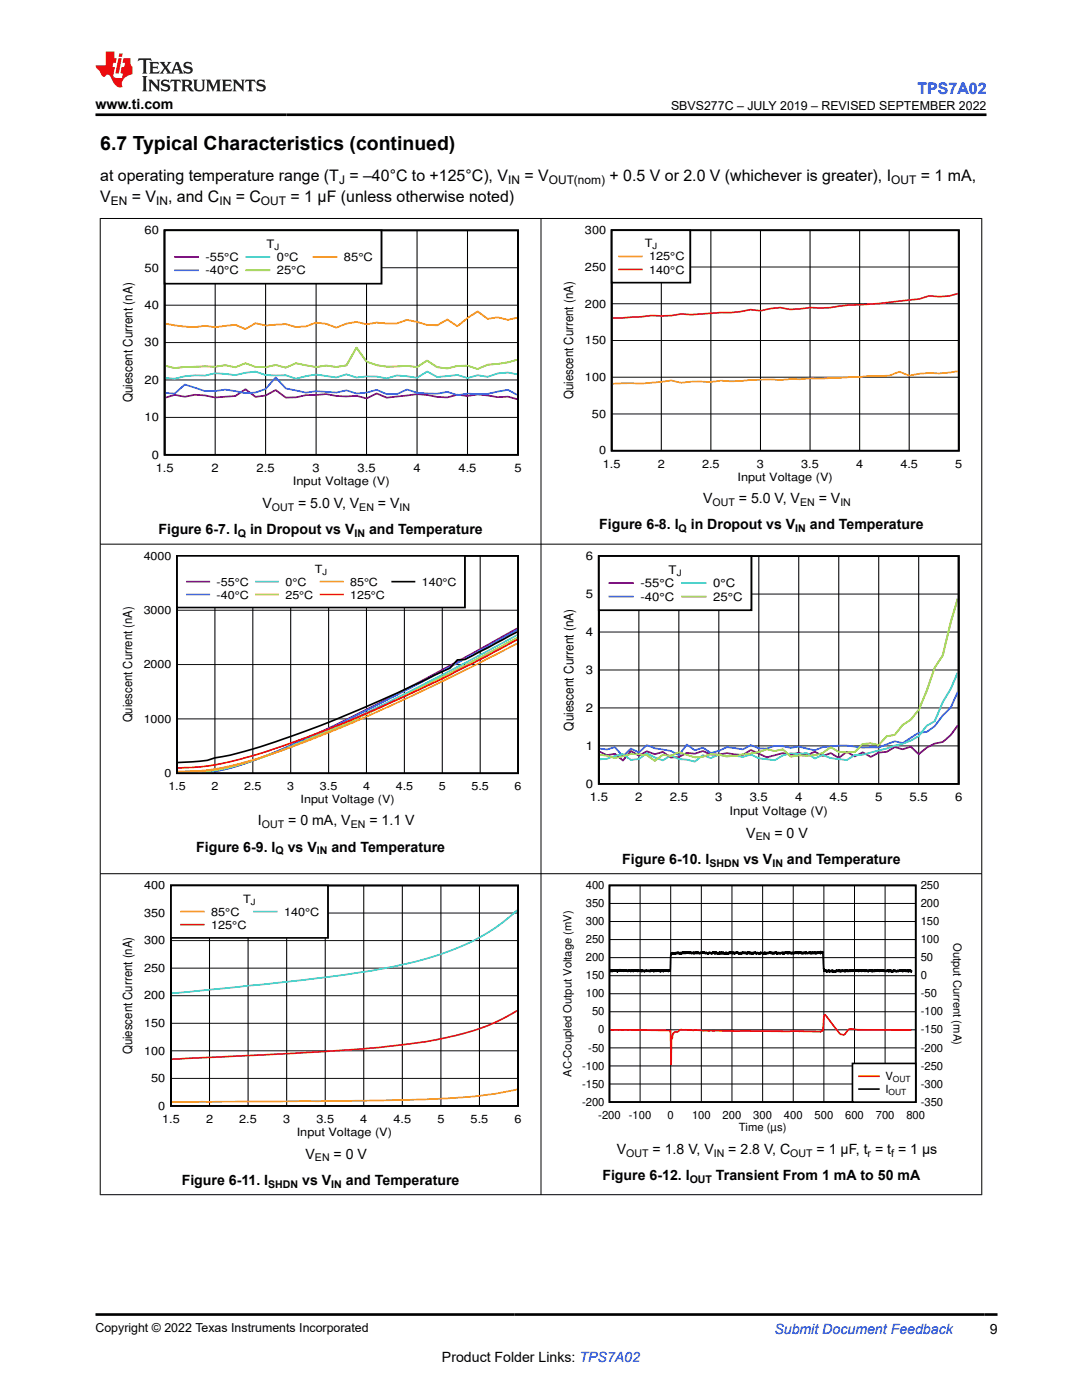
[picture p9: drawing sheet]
<svg xmlns="http://www.w3.org/2000/svg" width="216mm" height="279mm" viewBox="0 0 216 279" stroke-linecap="round" stroke-linejoin="round" font-family="sans-serif">
<path d="M32.9 46h70.5v44.8h-70.5z" fill="none" stroke="#000" stroke-width=".36"/>
<path d="M32.9 53.4h70.5M42.9 46v44.8M53 46v44.8M63.1 46v44.8M73.1 46v44.8M83.2 46v44.8M93.3 46v44.8M32.9 75.8h70.5M32.9 68.4h70.5M32.9 60.9h70.5M32.9 83.3h70.5" fill="none" stroke="#000" stroke-width=".2"/>
<path d="M33 79.4l1.9-.6 2 .4 2-.4 2 .1 2 .4 4.1-.3 2-1.3 2 1.5 2-.3 2-1.1 2 1.5h2l2.1-.4 4-.3 2 .4 2 .1 2-.1 2 .5 2.1-1 2 .9 6-.7 2 .1 2 .4 2.1 .1 2-.5 2 .2 2-.3 4 .6 2.1-.1 1.8 .5" fill="none" stroke="#7f007f" stroke-width=".36"/>
<path d="M33 78.4l1.9 .1 2-1.8 4 1.4 2-.1 2-.3 4.1 .8 2-.2 2-.7 2-2.3 2 2.2 4.1 .9 2-.3 4 .2 2-.4 2 .6 2-.1 2.1-.6 2 .9h2l2-1 2 .7 4 .2 2.1-.4 2 .7 2-.3h4l4.1-.8 1.8 1" fill="none" stroke="#3265ff" stroke-width=".36"/>
<path d="M103.2 74.7l-1.8-.4-2.1 .2-2 .7-2-.3-2 .5-2-.6-4.1 .4-2-1.1-2 1.3-4-.5-2 .6-2-.4h-2.1l-2 .2-2-.6-2 .6-4-.6-4.1 .9-2-.7h-4l-2-.7-2 .2-2 .5-4.1-.4-2 .5-2-.1-2 .2-2 .5-1.9-.1" fill="none" stroke="#32cccc" stroke-width=".36"/>
<path d="M103.2 71.8l-1.8 .5-4.1 .5-2 .8-2-.6h-2l-2 .5-2.1-.2-2-1.3-2 1.3-2-.3-4 .2-2-.3-2.1-.7-2-2.8-2 3.5-2 .3-2-.2-2 .3-4.1-.8-2 .9-2-.6-2 .5-2-.1-2-.7-2 .8-2.1-.4-2 .3h-6l-2 .3-1.9-.5" fill="none" stroke="#98cc00" stroke-width=".36"/>
<path d="M103.2 63.4l-1.8 .4-2.1-.5-2 .3-2-1.4-2 1.3-2 1.6-2-1.3-2.1 1.1h-2l-4-1.1-2 .7-4-.1-2.1 .3-2-.5-2 .4-2 .8-2-.8-2-.2-2 .7-2.1 .2-2-.6-4 .3-2-.5-2 1.2-2-.9-4.1 .5-2-.3a20.7 20.7 0 0 1-7.9-.4" fill="none" stroke="#ff9800" stroke-width=".36"/>
<path d="M32.9 46h43.2v10.6h-43.2z" fill-rule="evenodd" fill="#fff"/>
<path d="M32.9 46h43.2v10.6h-43.2z" fill="none" stroke="#000" stroke-width=".36"/>
<path d="M34.9 51.3h4.6" fill="none" stroke="#7f007f" stroke-width=".36"/>
<path d="M34.9 53.9h4.6" fill="none" stroke="#3265ff" stroke-width=".36"/>
<path d="M49.2 51.3h4.5" fill="none" stroke="#32cccc" stroke-width=".36"/>
<path d="M49.2 53.9h4.5" fill="none" stroke="#98cc00" stroke-width=".36"/>
<path d="M62.5 51.3h4.6" fill="none" stroke="#ff9800" stroke-width=".36"/>
<path d="M122.1 46h69.2v44h-69.2z" fill="none" stroke="#000" stroke-width=".35"/>
<path d="M122.1 53.3h69.2M132 46v44M141.8 46v44M151.7 46v44M161.6 46v44M171.5 46v44M181.4 46v44M122.1 75.3h69.2M122.1 68h69.2M122.1 60.6h69.2M122.1 82.6h69.2" fill="none" stroke="#000" stroke-width=".2"/>
<path d="M191.1 74.1l-3.7 .4-2-.1-2 .2-2 .4-2-.8-1.9 .8h-4l-5.9 .4-9.9 .3-2 .2a47.8 47.8 0 0 0-7.9 .1h-4l-2 .2h-3.9l-2 .2-2-.5a52 52 0 0 1-9.9 .6l-1.8 .1" fill="none" stroke="#f99a15" stroke-width=".35"/>
<path d="M191.1 58.6l-1.8 .5-1.9 .1-2-.2-2 .7-9.9 1a40.7 40.7 0 0 0-7.9 .7h-4l-3.9 .4-2-.4-2 .2-2 .4-1.9-.2-2 .4-2 .2h-2l-5.9 .4-2-.1-2 .3h-3.9l-2 .2-5.8 .3" fill="none" stroke="#d8171c" stroke-width=".35"/>
<path d="M122.1 46h15.6v10.4h-15.6z" fill-rule="evenodd" fill="#fff"/>
<path d="M122.1 46h15.6v10.4h-15.6zM35.3 110.9h68.1v43.4h-68.1zM103.2 126.1l-10.4 5.5-1.5 .1-1.5 1.6a321.2 321.2 0 0 1-31.8 13.7 86.3 86.3 0 0 1-15.1 4.2 19.5 19.5 0 0 1-6.1 .9l-1.3 .1" fill="none" stroke="#000" stroke-width=".35"/>
<path d="M123.6 51.2h4.4" fill="none" stroke="#f99a15" stroke-width=".35"/>
<path d="M123.6 53.8h4.4" fill="none" stroke="#d8171c" stroke-width=".35"/>
<path d="M42.9 110.9v43.4M50.4 110.9v43.4M58 110.9v43.4M65.6 110.9v43.4M73.1 110.9v43.4M80.7 110.9v43.4M88.3 110.9v43.4M95.8 110.9v43.4M35.3 132.6h68.1M35.3 121.8h68.1M35.3 143.5h68.1" fill="none" stroke="#000" stroke-width=".2"/>
<path d="M103.2 125.4l-11.9 6.6a373.2 373.2 0 0 1-39.3 19.3 33.6 33.6 0 0 1-12.1 2.8h-4.4" fill="none" stroke="#7f007f" stroke-width=".35"/>
<path d="M103.2 125.7l-8.9 5a389 389 0 0 1-42.3 20.6 34.3 34.3 0 0 1-13.7 2.8h-2.8" fill="none" stroke="#3265ff" stroke-width=".35"/>
<path d="M103.2 126.7l-8.9 4.8a383.6 383.6 0 0 1-40.8 19.2 52.3 52.3 0 0 1-12.1 3.3l-5.9 .1" fill="none" stroke="#32cccc" stroke-width=".35"/>
<path d="M103.2 127.3l-1.3 .7a481.7 481.7 0 0 1-39.4 19.2 109 109 0 0 1-18.1 6.2 36.9 36.9 0 0 1-8.9 .6" fill="none" stroke="#98cc00" stroke-width=".35"/>
<path d="M103.2 128.4a415 415 0 0 1-45.2 20.7 75.4 75.4 0 0 1-18.1 4.8h-4.4" fill="none" stroke="#ff9800" stroke-width=".35"/>
<path d="M103.2 127.6a313.6 313.6 0 0 1-49.7 22.3 56.2 56.2 0 0 1-18 3.4" fill="none" stroke="#f00" stroke-width=".35"/>
<path d="M35.3 110.9h57.5v10.3h-57.5z" fill-rule="evenodd" fill="#fff"/>
<path d="M35.3 110.9h57.5v10.3h-57.5zM78.3 116.1h4.4" fill="none" stroke="#000" stroke-width=".35"/>
<path d="M37.3 116.1h4.4" fill="none" stroke="#7f007f" stroke-width=".35"/>
<path d="M37.3 118.6h4.4" fill="none" stroke="#3265ff" stroke-width=".35"/>
<path d="M51.1 116.1h4.4" fill="none" stroke="#32cccc" stroke-width=".35"/>
<path d="M51.1 118.6h4.4" fill="none" stroke="#98cc00" stroke-width=".35"/>
<path d="M64 116.1h4.4" fill="none" stroke="#ff9800" stroke-width=".35"/>
<path d="M64 118.6h4.4" fill="none" stroke="#f00" stroke-width=".35"/>
<path d="M119.5 111h71.8v45.4h-71.8z" fill="none" stroke="#000" stroke-width=".36"/>
<g fill="none" stroke="#000" stroke-width=".2">
<path d="M119.5 118.6h71.8M127.5 111v45.4M135.5 111v45.4M143.4 111v45.4M151.4 111v45.4M159.4 111v45.4M167.4 111v45.4M175.3 111v45.4M183.3 111v45.4M119.5 133.7h71.8M119.5 126.1h71.8M119.5 148.9h71.8"/>
<path d="M119.5 141.3h71.8"/>
</g>
<path d="M191.1 144.8l-1.4 1.9-1.6 1.4-1.6 .3-1.6 .8-1.6 1.3-1.6-1.5-1.6 .5-1.6-.4-1.6 .9-1.6 .2-1.6 .9-1.6-1-1.6 .9-1.5-1-1.6 1.3-1.6-1-1.6 .6-1.6-.9-1.6 .7-1.6-.5-1.6 .4-1.6-.3-3.2 .8-3.2-1.4-1.6 1-3.2-.4-1.6 .3h-1.6l-1.6-.7-1.6 .5-1.6-.1-1.5 .8-1.6 .1-1.6-1.1-1.6 .4-1.6-.6-1.6 .9-1.6-.9-1.6 1.9-1.6-1.4-1.6 .3-1.4-.7" fill="none" stroke="#7f007f" stroke-width=".36"/>
<path d="M191.1 138.1l-1.4 3.1-1.6 1.6-1.6 2.1-1.6 1.2-1.6 .1-3.2 2.1-1.6-.4-3.2 1.3a23.4 23.4 0 0 1-6.3-.4l-4.8 .3-1.6 .6-3.2-.7-1.6 .3-1.6-.4h-1.6l-1.6 .5h-1.6l-1.6-.7-1.6 .9-3.2-.5-1.6 .8-1.6 .4-1.6-1.1-1.6 .5-1.6-1.1-1.5 2.1-1.6-.8-3.2-.6-1.6-.6-1.6 1.5-1.6-.8-1.6 1.5-1.6-1.8-1.6 .5-1.4-.2" fill="none" stroke="#3265ff" stroke-width=".36"/>
<path d="M191.1 134.2l-1.4 3.3-1.6 2.6-1.6 3.8-1.6 .9-1.6 2.1-1.6 .9-1.6 .6-8 2.2-1.6 .1-1.5 1-3.2-.4-1.6-.6-1.6 .7-1.6-1.1-1.6 .2-1.6-.2-1.6 .5-1.6 .9-3.2-.4-1.6-.7-1.6 .5-1.6-.3-1.6 .2-1.6-.4-1.6 .7-1.6-.6-1.6 1.3-1.6-.4-1.5-.1-1.6-.8-1.6 1.1-1.6-.6-1.6-.9-1.6 1.2-1.6 .1-1.6-1.1-3.2 .9-1.4 .1" fill="none" stroke="#32cccc" stroke-width=".36"/>
<path d="M191.1 119.5l-1.4 4.7-1.6 6.6-1.6 2.4-1.6 4.7-1.6 3.8-1.6 1.9-1.6 1.1-1.6 2-1.6 .2-1.6 1.8-1.6-.3-1.6 .1-1.6 1.6-1.5 .1-1.6-.1-1.6-1-1.6 1.2-1.6 .4-3.2 .1-1.6 .2-1.6-1.5-1.6 .4-1.6-.4-1.6 .6-3.2 .4-1.6 .4-4.8-.4-1.6 .5-1.6 .1-3.1-1-1.6 .7-1.6-.2-1.6 1.2-1.6-1.1-1.6-.2h-1.6l-3.2 .8-1.6-.5-1.4-.2" fill="none" stroke="#98cc00" stroke-width=".36"/>
<path d="M119.5 111h30.4v10.8h-30.4z" fill-rule="evenodd" fill="#fff"/>
<path d="M119.5 111h30.4v10.8h-30.4z" fill="none" stroke="#000" stroke-width=".36"/>
<path d="M121.6 116.4h4.7" fill="none" stroke="#7f007f" stroke-width=".36"/>
<path d="M121.6 119.1h4.7" fill="none" stroke="#3265ff" stroke-width=".36"/>
<path d="M136.1 116.4h4.7" fill="none" stroke="#32cccc" stroke-width=".36"/>
<path d="M136.1 119.1h4.7" fill="none" stroke="#98cc00" stroke-width=".36"/>
<path d="M34.1 176.7h69.3v44h-69.3z" fill="none" stroke="#000" stroke-width=".35"/>
<g fill="none" stroke="#000" stroke-width=".2">
<path d="M41.8 176.7v44M49.5 176.7v44M57.2 176.7v44M64.9 176.7v44M72.6 176.7v44M80.3 176.7v44M88 176.7v44M95.7 176.7v44M34.1 198.7h69.3M34.1 193.2h69.3M34.1 187.7h69.3M34.1 182.2h69.3"/>
<path d="M34.1 215.2h69.3M34.1 209.7h69.3M34.1 204.2h69.3"/>
</g>
<path d="M103.2 217.4a115.6 115.6 0 0 1-22.9 2.1l-16.9 .3-29.1 .1" fill="none" stroke="#f99a15" stroke-width=".35"/>
<path d="M103.2 201.7a45 45 0 0 1-16.8 5.9 283.3 283.3 0 0 1-32.3 2.8l-19.8 1" fill="none" stroke="#d8171c" stroke-width=".35"/>
<path d="M103.2 181.6a42.3 42.3 0 0 1-18.3 9.8 171.4 171.4 0 0 1-26.2 4.4l-24.4 2.4" fill="none" stroke="#32cccc" stroke-width=".35"/>
<path d="M34.1 176.7h31.3v10.5h-31.3z" fill-rule="evenodd" fill="#fff"/>
<path d="M34.1 176.7h31.3v10.5h-31.3z" fill="none" stroke="#000" stroke-width=".35"/>
<path d="M36.2 181.9h4.4" fill="none" stroke="#f99a15" stroke-width=".35"/>
<path d="M36.2 184.5h4.4" fill="none" stroke="#d8171c" stroke-width=".35"/>
<path d="M50.7 181.9h4.5" fill="none" stroke="#32cccc" stroke-width=".35"/>
<path d="M121.6 176.7h61.1v43.2h-61.1zM121.8 193.7v.2v-.3v.2l.1-.1v.1l.1-.2 .1 .3 .1-.3 .1 .2 .1-.2v.2l.1-.2v.2l.1-.2 .1 .2v-.2v.2l.2-.2v.2l.1-.2v.2l.1-.2v.3l.3-.3v.2v-.2l.1 .2v-.2l.1 .2v-.2v.2l.1-.3 .1 .2v-.1l.2 .2 .1-.2v.2l.1-.2v.2l.1-.2 .1 .2 .1-.2v.3v-.3l.1 .2 .1-.2v.2v-.2l.1 .2v-.2v.2l.1-.2v.2l.1-.2v.2v-.2l.2 .3 .1-.2v.2l.1-.3 .1 .2 .1-.2v.2l.1-.2 .1 .3 .1-.2v.2v-.2l.1 .1 .1-.1v.1l.1-.1v.1l.2-.2v.3v-.3l.1 .2v-.2v.2l.1-.2v.2l.1-.2 .1 .2v-.3l.1 .3v-.2l.1 .2 .1-.2 .1 .3 .1-.2 .1 .1v-.1l.1 .1 .1-.1 .1 .1 .1-.1v.1v-.2l.1 .2v-.2l.1 .3 .1-.3 .1 .3v-.2l.1 .2v-.2v.1l.2-.1v.2l.1-.2v.2v-.2l.1 .2v-.2l.1 .1 .2-.2v.2v-.1l.1 .2v-.2l.1 .1v-.1l.2 .1v-.2l.1 .3 .1-.2v.2l.1-.3 .1 .3v-.3v.3l.1-.3v.2l.1-.2v.2l.2-.2 .2 .3 .1-.3v.3l.1-.2 .2 .1v-.2v.2l.1-.2 .1 .3 .1-.3v.2l.1-.2v.2v-.2v.1l.2-.1v.2l.1-.2 .1 .3 .1-.2 .1 .1v-.1v.2v-.2l.2 .1 .1-.2v.3l.2-.3 .1 .3 .2-.3 .1 .2 .1-.2v.2l.1-.1v.1l.1-.1 .1 .1v-.2l.1 .2v-.1l.1 .1v-.2l.1 .3v-.3v.2l.1-.2 .1 .2v-.2l.1 .2 .1-3.3 .2-.3 .1 .1 .1-.2 .1 .3 .1-.3v.2l.2-.2 .2 .3v-.3l.1 .2v-.2l.1 .2v-.2l.2 .2v-.2l.1 .2v-.2l.1 .2 .2-.2v.3v-.2l.1 .1v-.2v.2l.1-.2v.2l.2-.2v.2l.1-.2v.2l.1-.3 .2 .3 .1-.2v.2v-.2l.1 .1 .1-.1v.2l.2-.3v.3v-.3l.1 .2v-.2v.3l.1-.3 .4 .3 .1-.2v.2l.1-.3v.3l.1-.2 .1 .2 .1-.2v.2v-.2l.1 .2 .1-.2 .1 .2 .1-.3 .1 .3v-.3l.1 .3v-.2l.1 .2 .2-.2v.2l.1-.2 .1 .2v-.2l.1 .2 .1-.3v.3l.1-.2 .1 .2 .2-.1v.1v-.2v.2l.1-.2 .1 .2v-.2l.1 .1v-.1l.1 .1 .1-.1 .1 .1v-.2v.2l.1-.2v.3l.1-.3v.2l.1-.2 .2 .3 .1-.2 .2 .2 .1-.2v.3v-.2v.1l.1-.2 .1 .2 .1-.2v.2l.1-.2 .1 .2v-.2l.3 .2v-.1v.2l.1-.3 .1 .2 .1-.3v.2l.1-.2 .1 .3v-.2l.1 .3v-.3l.1 .2 .1-.2v.2l.2-.3v.3l.1-.2 .1 .2v-.2l.1 .3 .1-.3 .1 .2 .1-.3v.4l.2-.3 .1 .2 .1-.3v.3l.1-.2v.2l.1-.1 .1 .1v-.3l.1 .3v-.1l.2 .1 .1-.2 .1 .2v-.2l.1 .3v-.3l.1 .2v-.2v.2l.1-.2 .1 .2v-.1l.1 .2 .1-.3 .1 .2v-.3l.1 .2 .1-.1v.2l.1-.3v.3l.2-.3v.3l.2-.2v.2l.1-.2 .1 .2 .1-.2v.2v-.2l.1 .2 .1-.2v.2v-.2v.2v-.2l.1 .1 .1-.1 .1 .1 .1-.2 .2 .3 .1-.2v.3v-.2v.1l.1-.2 .1 .2 .1-.2 .1 .2v-.2v.2v-.2l.1 .2 .1-.2v.3l.1-.4v.3l.1-.2 .1 .2 .1-.2v.2l.1-.3 .2 .3v-.2v.2l.1-.2v.2v-.3l.1 .2h.2v.1l.1-.3v.3v-.2l.2 .1v-.1v.2l.1-.2 .1 .2v-.2l.2 .2v-.2l.1 .2v-.2l.2 .2v-.2l.1 .2 .1-.2 .1 .2 .1-.2 .1 .2 .1-.3 .2 .4 .2-.3 .2 .2 .1-.2 .1 .2v-.2l.2 .3v-.3v.3l.1-.4 .1 .2v-.1l.2 .2v-.2l.2 .2v-.2v.3l.1-.3v.2l.2-.2v.3l.1-.4 .1 .4 .1-.3v.2l.1-.2 .1 .2 .1-.2 .1 .2 .2-.2 .1 .1v-.2l.2 .3v-.2l.2 .2v-.3l.1 .3v-.2l.2 .2 .1-.2v.2l.1-.2v.2l.2-.2v.1l.1-.2 .1 .3v-.2l.1 .3v-.3l.1 .3v-.3l.2 .2v-.2l.1 .2v-.2v.2l.1-.2v.2l.1-.1v.1l.1-.2v.2l.2-.2 .1 .2 .1-.3 .1 .3v-.2v.2l.1-.2 .1 .3v-.3l.1 .2v-.2v.2l.1-.2 .1 .2 .1-.2v.2l.2-.3 .1 .3v-.2l.2 .2v-.2v.2l.1-.3 .2 .2v-.2v.3l.1-.2v.2l.1-.2 .2 .2v-.2v.2l.1-.2 .2 .2 .1-.2v.3l.1-.3 .1 .2v-.2l.1 .2 .1-.2v.2v-.3v.2l.1-.2v.3l.1-.3v.2l.1-.2 .1 .3 .1-.2v.2v-.3l.1 .3v-.3l.1 .2 .1-.2v.3l.1-.3 .2 .3v-.2l.1 .2v-.2v.2l.1-.2v.3l.1-.3 .2 .2v-.2v.2l.2-.2 .1 .2v-.2l.1 .2 .1-.2v.2v-.3l.1 .3 .2-.2v.2l.1-.2 .1 .2 .1-.2 .1 .2v-.2l.1 .2v-.3l.1 .3v-.2v.1l.1-.1v.2l.1-.2 .1 .2v-.2l.2 .2 .1-.2v.2v-.2v.1l.2-.1v.2l.1-.2v.2l.1-.2 .1 .2 .1-.2v.2v-.2v.1l.2-.1v.2v-.2l.1 .2 .1-.3v.2l.1-.2v.2l.1-.1 .1 .2v-.2v.2v-.4l.1 .3 .2-.3v.3l.1-.3v.3l.1-.2 .1 3.3 .2 .6 .1-.3 .2 .3v-.3l.1 .3v-.2l.1 .2 .1-.2v.2l.2-.2v.2l.1-.3 .1 .3v-.3v.3v-.2v.2l.1-.2v.2l.1-.2 .1 .2 .1-.3v.3l.1-.2 .1 .1v-.2l.1 .3v-.3v.3l.1-.2v.2l.1-.2 .1 .2v-.1l.1 .1 .2-.2v.2v-.2l.1 .2v-.3v.2l.1-.2v.2l.1-.1 .1 .2v-.2l.1 .2 .1-.3v.2v-.2l.1 .3 .1-.3 .1 .3 .2-.3 .2 .3v-.3l.1 .2v-.1l.1 .1 .1-.1v.2l.1-.2v.2l.1-.3 .1 .3v-.2l.1 .2v-.3l.1 .2 .1-.2v.2l.1-.1 .1 .2v-.2v.2l.1-.2 .1 .1 .1-.1v.2v-.2v.2l.1-.2v.1l.1-.2v.3v-.3l.1 .3 .1-.2 .1 .1 .1-.2v.3l.2-.3v.2l.1-.2 .1 .3 .2-.3 .1 .2 .1-.2 .1 .2v-.2v.2l.1-.2 .1 .2 .1-.1v.2l.1-.2v.2v-.2l.1 .1 .1-.2v.2l.2-.2 .1 .3 .1-.2v.2l.1-.3 .1 .2v-.2l.1 .2v-.1v.1l.1-.1 .1 .2 .1-.3v.3l.1-.3 .1 .2v-.2l.2 .3v-.3v.2l.2-.1v.2v-.2v.2l.1-.2 .1 .1 .1-.2 .1 .2h.1v-.2l.1 .3 .1-.2v.2v-.3l.1 .3 .1-.3 .1 .3v-.2v.2l.2-.2v.1l.1-.2v.3l.1-.3 .2 .3v-.3v.2l.2-.2v.2l.1-.3v.3l.1-.2 .1 .1v-.2v.3v-.2l.2 .3v-.3v.3l.1-.3v.2v-.2v.2l.2-.2 .1 .2v-.2v.2l.1-.2 .1 .2 .1-.2v.2l.1-.2 .1 .3v-.3l.2 .3 .2-.2v.2l.1-.2 .1 .2v-.2l.1 .1 .1-.1v.1v-.2l.1 .3 .2-.3v.3l.1-.3v.3v-.3v.2l.2-.2 .1 .3 .1-.2v.3v-.2l.1 .1 .1-.2v.2v-.2v.2v-.2l.1 .2 .1-.3 .1 .2 .1-.2 .2 .3v-.2v.2l.1-.1 .1 .1v-.2v.2l.1-.2 .1 .2v-.2l.1 .2 .1-.2v.1l.1-.1 .1 .1v-.2v.2l.1-.2 .1 .3v-.2v.1l.1-.1 .1 .2 .1-.3 .1 .3v-.2l.1 .1 .1-.1v.1l.1-.2 .1 .3 .1-.3 .1 .3v-.2l.1 .2 .1-.2 .1 .1 .1-.1v.2v-.3v.3l.1-.3 .1 .3v-.3l.1 .2v-.1l.1 .1v-.1v.2l.1-.3 .1 .4 .1-.2" fill="none" stroke="#000" stroke-width=".33"/>
<g fill="none" stroke="#000" stroke-width=".2">
<path d="M127.7 176.7v43.2M133.8 176.7v43.2M139.9 176.7v43.2M146.1 176.7v43.2M152.2 176.7v43.2M158.3 176.7v43.2M164.4 176.7v43.2M170.5 176.7v43.2M176.6 176.7v43.2M121.6 198.3h61.1M121.6 194.7h61.1M121.6 191.1h61.1"/>
<path d="M121.6 187.5h61.1M121.6 183.9h61.1M121.6 180.3h61.1M121.6 216.3h61.1M121.6 212.7h61.1M121.6 209.1h61.1M121.6 205.5h61.1M121.6 201.9h61.1"/>
</g>
<path d="M121.8 205.5l12 .2 .1 6.7 .1-5.4 .1 .2 .2-1 .1 .1 .3-.4 .5 .1 .6-.5 5.6 .2 17.5 .1 4.9 .2 .1-.3h.3l.2-2.7 .1-.5h.2l3 3.9 .7 .1 .9-1 .6-.2 1.3 .2 10.7 .1" fill="none" stroke="#f00" stroke-width=".33"/>
<path d="M170.1 212.2h12.6v7.7h-12.6z" fill-rule="evenodd" fill="#fff"/>
<path d="M170.1 212.2h12.6v7.7h-12.6zM171.4 217.4h4" fill="none" stroke="#000" stroke-width=".33"/>
<path d="M171.4 214.8h4" fill="none" stroke="#f00" stroke-width=".33"/>
<path d="M19.9 43.6h176.1M20 43.5v195M107.9 43.5v195M195.9 43.5v195M19.9 108.6h176.1M19.9 174.4h176.1M19.9 238.4h176.1" fill="none" stroke="#000" stroke-width=".2"/>
<path d="M27.7 11.6l-.2 .6 .5-.2h.6v.1v2.2l-.2 .4h1l-.2-.4v-2.2v-.1h.5l.5 .2-.1-.6zM29.8 12.4l.2 .3v1.6l-.2 .4h1.9l.1-.6a1.08 1.08 0 0 1-1.3 .2v-.7h.6l.4 .2v-.7l-.4 .2h-.6v-.5l.2-.2a1 1 0 0 1 1 .3l-.1-.5zM31.8 12.4l1 1.1-1 1.2h.9l-.2-.2 .4-.8 .5 .8-.2 .2h1.6l-.2-.2 .1-.5h1l.1 .5-.1 .2h.9l-.2-.4-.8-1.9h-.5l-1 2.1-.8-1.1 .9-1h-.8l.2 .2-.5 .6-.3-.6 .1-.2zM35.2 12.8l.4 1h-.8zM36.8 12.5a.65 .65 0 0 0-.2 .7 .65 .65 0 0 0 .6 .5l.7 .1 .1 .3a.79 .79 0 0 1-.7 .4 .79 .79 0 0 1-.7-.5l.1 .7 .2-.1a.93 .93 0 0 0 1.1 0 .93 .93 0 0 0 .4-.9 1.46 1.46 0 0 0-1.2-.6l-.1-.3a1.09 1.09 0 0 1 1.2 .2l-.2-.6-.1 .1-.6-.2zM28.4 15.2l.2 .4v2.2l-.2 .4h1l-.2-.4v-2.2l.2-.4zM29.6 15.9l.2 .4v1.5l-.2 .4h.8l-.3-.4v-1.3l1.7 1.8v-2l.2-.4h-.8l.2 .2 .1 1.1-1.2-1.3zM32.3 16a.65 .65 0 0 0-.2 .8 .65 .65 0 0 0 .7 .4l.6 .2 .1 .2a.79 .79 0 0 1-.7 .4 .79 .79 0 0 1-.7-.5l.1 .7 .2-.1a.93 .93 0 0 0 1.1 .1 .93 .93 0 0 0 .4-1 1.46 1.46 0 0 0-1.2-.5l-.1-.4a1.09 1.09 0 0 1 1.2 .2l-.2-.6-.1 .1-.6-.1zM34.1 15.9l-.1 .6a.63 .63 0 0 1 .7-.3l.1 1.6-.3 .4h1l-.2-.4v-1.6a.66 .66 0 0 1 .8 .3l-.1-.6zM36.2 15.9l.2 .4v1.5l-.2 .4h.9l-.2-.2v-.7h.5l.1 .2a.79 .79 0 0 0 1.2 .6l-1-.9a.61 .61 0 0 0 .6-.6 .61 .61 0 0 0-.5-.7zM36.9 16.2h.2a.47 .47 0 0 1 .5 .1 .47 .47 0 0 1 .1 .5l-.2 .1-.6 .1zM38.5 15.9l.2 .2a2.27 2.27 0 0 0 .4 2 1.04 1.04 0 0 0 1.7-.7v-1.3l.2-.2h-.8l.2 .4v1.1a.6 .6 0 0 1-.6 .6 .6 .6 0 0 1-.6-.6v-1.1l.3-.4zM41.1 15.9l.2 .4v1.5l-.2 .4h.7l-.2-.4v-1.4l.9 1.9 .8-1.9v1.4l-.2 .4h1l-.3-.4v-1.5l.3-.4h-.8l-.7 1.5-.7-1.5zM44.3 15.9l.2 .4v1.5l-.2 .4h1.9l.1-.6a1.09 1.09 0 0 1-1.3 .2v-.7h.6l.4 .2v-.6l-.4 .2h-.6v-.6l.2-.1a1.01 1.01 0 0 1 1 .3l-.1-.6zM46.4 15.9l.3 .4v1.5l-.3 .4h.8l-.2-.4v-1.3l1.6 1.8v-2l.2-.4h-.7l.2 .2v1.1l-1.2-1.3zM49 15.9l-.1 .6a.63 .63 0 0 1 .8-.3v1.6l-.3 .4h1l-.2-.4v-1.6a.66 .66 0 0 1 .8 .3l-.1-.6zM51.4 16a.65 .65 0 0 0-.2 .8 .65 .65 0 0 0 .6 .4l.6 .2 .2 .2a.79 .79 0 0 1-.8 .4 .79 .79 0 0 1-.6-.5l.1 .7 .2-.1a.93 .93 0 0 0 1 .1 .93 .93 0 0 0 .5-1 1.46 1.46 0 0 0-1.3-.5l-.1-.4a1.09 1.09 0 0 1 1.3 .2l-.2-.6-.2 .1-.5-.1z" fill="#231f20"/>
<path d="M21.1 10.3v2.7h-2.1l.1 .4 .9 1a.95 .95 0 0 0 .9 .9 .59 .59 0 0 1 .6-.4 .59 .59 0 0 1 .5 .3l.4 .8a1.59 1.59 0 0 0 2.1 1.4 1.61 1.61 0 0 1 1-2.3l1-.3-.1-1.5a1.59 1.59 0 0 1-.4-1.7h-1.4l-.2 .9h.5l-.1 .9h-.5l-.2 .9v.3l.4 .1-.2 .9h-.6a.73 .73 0 0 1-1.1-.7l.3-1.5h-.5l.2-.9h.5l.2-.9h-.5v-1.3zM23.6 11.6l-.6 3.1h.7l.6-3.1zM23.8 10.7l-.1 .6h.7l.1-.6z" fill="#ed1c24"/>
<path d="M19 22.9h177.8M19.1 262.3h179.9" fill="none" stroke="#000" stroke-width=".53"/>
<text font-size="3.9" x="20" y="29.9">6.7 Typical Characteristics (continued)</text>
<text font-size="3.2" fill="#00f" x="183.1" y="18.7">TPS7A02</text>
<g font-size="3.2">
<text x="20" y="36.1">at operating temperature range (T = –40°C to +125°C), V</text>
<text x="20" y="40.3">V</text>
<text x="26.3" y="40.3">= V</text>
<text x="33.5" y="40.3">, and C</text>
<text x="47" y="40.3">= C</text>
<text x="58" y="40.3">= 1 µF (unless otherwise noted)</text>
<text x="104.7" y="36.1">= V</text>
<text x="121.6" y="36.1">+ 0.5 V or 2.0 V (whichever is greater), I</text>
<text x="183.7" y="36.1">= 1 mA,</text>
</g>
<g font-size="2.8">
<text x="19" y="21.8">www.ti.com</text>
<text x="52.3" y="101.4">V</text>
<text x="59.5" y="101.4">= 5.0 V, V</text>
<text x="75.4" y="101.4">= V</text>
<text x="140.3" y="100.4">V</text>
<text x="147.4" y="100.4">= 5.0 V, V</text>
<text x="163.4" y="100.4">= V</text>
<text x="31.6" y="106.6">Figure 6-7. I</text>
<text x="49.9" y="106.6">in Dropout vs V</text>
<text x="73.6" y="106.6">and Temperature</text>
<text x="119.6" y="105.7">Figure 6-8. I</text>
<text x="137.8" y="105.7">in Dropout vs V</text>
<text x="161.6" y="105.7">and Temperature</text>
<text x="51.5" y="164.7">I</text>
<text x="57.5" y="164.7">= 0 mA, V</text>
<text x="73.7" y="164.7">= 1.1 V</text>
<text x="148.9" y="167.1">V</text>
<text x="154.5" y="167.1">= 0 V</text>
<text x="39.1" y="169.9">Figure 6-9. I</text>
<text x="57.4" y="169.9">vs V</text>
<text x="66.1" y="169.9">and Temperature</text>
<text x="124.1" y="172.4">Figure 6-10. I</text>
<text x="148.3" y="172.4">vs V</text>
<text x="157" y="172.4">and Temperature</text>
<text x="61" y="231.2">V</text>
<text x="66.6" y="231.2">= 0 V</text>
<text x="123.1" y="230.3">V</text>
<text x="130.2" y="230.3">= 1.8 V, V</text>
<text x="145.3" y="230.3">= 2.8 V, C</text>
<text x="162.9" y="230.3">= 1 µF, t = t = 1 µs</text>
<text x="36.3" y="236.4">Figure 6-11. I</text>
<text x="60.3" y="236.4">vs V</text>
<text x="69" y="236.4">and Temperature</text>
<text x="120.2" y="235.5">Figure 6-12. I</text>
<text x="142.9" y="235.5">Transient From 1 mA to 50 mA</text>
<text x="197.5" y="266.1">9</text>
<text x="88.2" y="271.7">Product Folder Links: TPS7A02</text>
</g>
<text font-size="2.8" fill="#00f" x="154.5" y="266.2">Submit Document Feedback</text>
<g font-size="2.6">
<text x="26.4" y="80.3" transform="rotate(-90 26.4 80.3)">Quiescent Current (nA)</text>
<text x="114.4" y="145.8" transform="rotate(-90 114.4 145.8)">Quiescent Current (nA)</text>
</g>
<g font-size="2.5">
<text x="133.9" y="21.9">SBVS277C – JULY 2019 – REVISED SEPTEMBER 2022</text>
<text x="114.4" y="79.7" transform="rotate(-90 114.4 79.7)">Quiescent Current (nA)</text>
<text x="26.4" y="144.2" transform="rotate(-90 26.4 144.2)">Quiescent Current (nA)</text>
<text x="26.4" y="210.4" transform="rotate(-90 26.4 210.4)">Quiescent Current (nA)</text>
<text x="19" y="265.9">Copyright © 2022 Texas Instruments Incorporated</text>
</g>
<g font-size="2.4">
<text x="22.1" y="40.9">EN</text>
<text x="31.2" y="40.9">IN</text>
<text x="43.8" y="40.9">IN</text>
<text x="52.1" y="40.9">OUT</text>
<text x="67.7" y="36.7">J</text>
<text x="101.4" y="36.7">IN</text>
<text x="109.5" y="36.7">OUT(nom)</text>
<text x="177.8" y="36.7">OUT</text>
<text x="116.9" y="111.8">6</text>
<text x="116.9" y="119.3">5</text>
<text x="127.8" y="117.2">-55°C</text>
<text x="127.8" y="119.9">-40°C</text>
<text x="133.4" y="114.5">T</text>
<text x="142.3" y="117.2">0°C</text>
<text x="142.3" y="119.9">25°C</text>
<text x="116.9" y="126.9">4</text>
<text x="116.9" y="134.5">3</text>
<text x="116.9" y="142.1">2</text>
<text x="116.9" y="149.6">1</text>
<text x="116.9" y="157.2">0</text>
<text x="117.7" y="159.9">1.5</text>
<text x="126.8" y="159.9">2</text>
<text x="133.6" y="159.9">2.5</text>
<text x="142.7" y="159.9">3</text>
<text x="149.6" y="159.9">3.5</text>
<text x="158.7" y="159.9">4</text>
<text x="165.5" y="159.9">4.5</text>
<text x="174.6" y="159.9">5</text>
<text x="181.5" y="159.9">5.5</text>
<text x="190.6" y="159.9">6</text>
<text x="145.5" y="162.6">Input Voltage (V)</text>
</g>
<g font-size="2.3">
<text x="28.8" y="46.7">60</text>
<text x="116.7" y="46.7">300</text>
<text x="41" y="52.1">-55°C</text>
<text x="53.2" y="49.5">T</text>
<text x="55.3" y="52.1">0°C</text>
<text x="68.6" y="52.1">85°C</text>
<text x="128.6" y="49.4">T</text>
<text x="129.5" y="52">125°C</text>
<text x="28.8" y="54.2">50</text>
<text x="41" y="54.8">-40°C</text>
<text x="55.3" y="54.8">25°C</text>
<text x="116.7" y="54">250</text>
<text x="129.5" y="54.6">140°C</text>
<text x="28.8" y="61.7">40</text>
<text x="116.7" y="61.4">200</text>
<text x="28.8" y="69.1">30</text>
<text x="116.7" y="68.7">150</text>
<text x="28.8" y="76.6">20</text>
<text x="116.7" y="76">100</text>
<text x="118.1" y="83.4">50</text>
<text x="28.8" y="84.1">10</text>
<text x="30.3" y="91.5">0</text>
<text x="31.1" y="94.2">1.5</text>
<text x="42.2" y="94.2">2</text>
<text x="51.2" y="94.2">2.5</text>
<text x="62.4" y="94.2">3</text>
<text x="71.3" y="94.2">3.5</text>
<text x="82.5" y="94.2">4</text>
<text x="91.5" y="94.2">4.5</text>
<text x="102.6" y="94.2">5</text>
<text x="119.5" y="90.7">0</text>
<text x="120.3" y="93.3">1.5</text>
<text x="131.3" y="93.3">2</text>
<text x="140.1" y="93.3">2.5</text>
<text x="147.2" y="95.9">Input Voltage (V)</text>
<text x="151" y="93.3">3</text>
<text x="159.9" y="93.3">3.5</text>
<text x="170.8" y="93.3">4</text>
<text x="179.7" y="93.3">4.5</text>
<text x="190.6" y="93.3">5</text>
<text x="58.4" y="96.8">Input Voltage (V)</text>
<text x="28.8" y="177.5">400</text>
<text x="28.8" y="183">350</text>
<text x="42.1" y="182.7">85°C</text>
<text x="42.1" y="185.3">125°C</text>
<text x="48.5" y="180.1">T</text>
<text x="56.7" y="182.7">140°C</text>
<text x="28.8" y="188.5">300</text>
<text x="28.8" y="194">250</text>
<text x="28.8" y="199.5">200</text>
<text x="28.8" y="205">150</text>
<text x="28.8" y="210.5">100</text>
<text x="30.2" y="216">50</text>
<text x="31.6" y="221.5">0</text>
<text x="32.3" y="224.1">1.5</text>
<text x="41.1" y="224.1">2</text>
<text x="47.7" y="224.1">2.5</text>
<text x="56.5" y="224.1">3</text>
<text x="59.2" y="226.7">Input Voltage (V)</text>
<text x="63.1" y="224.1">3.5</text>
<text x="71.9" y="224.1">4</text>
<text x="78.5" y="224.1">4.5</text>
<text x="87.3" y="224.1">5</text>
<text x="93.9" y="224.1">5.5</text>
<text x="102.7" y="224.1">6</text>
</g>
<g font-size="2.2">
<text x="28.7" y="111.7">4000</text>
<text x="43.2" y="116.9">-55°C</text>
<text x="43.2" y="119.4">-40°C</text>
<text x="56.9" y="116.9">0°C</text>
<text x="56.9" y="119.4">25°C</text>
<text x="62.8" y="114.3">T</text>
<text x="69.9" y="116.9">85°C</text>
<text x="69.9" y="119.4">125°C</text>
<text x="84.2" y="116.9">140°C</text>
<text x="28.7" y="122.5">3000</text>
<text x="28.7" y="133.4">2000</text>
<text x="28.7" y="144.2">1000</text>
<text x="32.8" y="155.1">0</text>
<text x="33.6" y="157.6">1.5</text>
<text x="42.2" y="157.6">2</text>
<text x="48.7" y="157.6">2.5</text>
<text x="57.3" y="157.6">3</text>
<text x="60" y="160.2">Input Voltage (V)</text>
<text x="63.8" y="157.6">3.5</text>
<text x="72.4" y="157.6">4</text>
<text x="79" y="157.6">4.5</text>
<text x="87.6" y="157.6">5</text>
<text x="94.1" y="157.6">5.5</text>
<text x="102.7" y="157.6">6</text>
<text x="116.9" y="177.4">400</text>
<text x="183.7" y="177.4">250</text>
<text x="116.9" y="184.6">300</text>
<text x="116.9" y="181">350</text>
<text x="183.7" y="184.6">150</text>
<text x="183.7" y="181">200</text>
<text x="116.9" y="191.8">200</text>
<text x="116.9" y="188.2">250</text>
<text x="183.7" y="191.8">50</text>
<text x="183.7" y="188.2">100</text>
<text x="190.3" y="188.2" transform="rotate(90 190.3 188.2)">Output Current (mA)</text>
<text x="116.9" y="195.5">150</text>
<text x="183.7" y="195.5">0</text>
<text x="116.9" y="199.1">100</text>
<text x="118.1" y="202.7">50</text>
<text x="183.7" y="202.7">-100</text>
<text x="183.7" y="199.1">-50</text>
<text x="117.4" y="209.9">-50</text>
<text x="119.4" y="206.3">0</text>
<text x="183.7" y="206.3">-150</text>
<text x="183.7" y="209.9">-200</text>
<text x="114.1" y="214.9" transform="rotate(-90 114.1 214.9)">AC-Coupled Output Voltage (mV)</text>
<text x="116.1" y="213.5">-100</text>
<text x="176.7" y="215.6">V</text>
<text x="183.7" y="213.5">-250</text>
<text x="116.1" y="220.7">-200</text>
<text x="116.1" y="217.1">-150</text>
<text x="176.7" y="218.1">I</text>
<text x="183.7" y="220.7">-350</text>
<text x="183.7" y="217.1">-300</text>
<text x="119.4" y="223.2">-200</text>
<text x="125.5" y="223.2">-100</text>
<text x="133.2" y="223.2">0</text>
<text x="138.1" y="223.2">100</text>
<text x="144.2" y="223.2">200</text>
<text x="147.4" y="225.8">Time (µs)</text>
<text x="150.3" y="223.2">300</text>
<text x="156.4" y="223.2">400</text>
<text x="162.5" y="223.2">500</text>
<text x="168.6" y="223.2">600</text>
<text x="174.8" y="223.2">700</text>
<text x="180.9" y="223.2">800</text>
</g>
<g font-size="2.1">
<text x="54.2" y="101.9">OUT</text>
<text x="71.7" y="101.9">EN</text>
<text x="79.7" y="101.9">IN</text>
<text x="142.2" y="101">OUT</text>
<text x="159.6" y="101">EN</text>
<text x="167.7" y="101">IN</text>
<text x="47.5" y="107.2">Q</text>
<text x="70.7" y="107.2">IN</text>
<text x="135.4" y="106.2">Q</text>
<text x="158.7" y="106.2">IN</text>
<text x="52.3" y="165.3">OUT</text>
<text x="70" y="165.3">EN</text>
<text x="150.8" y="167.7">EN</text>
<text x="55" y="170.5">Q</text>
<text x="63.2" y="170.5">IN</text>
<text x="141.5" y="172.9">SHDN</text>
<text x="154.1" y="172.9">IN</text>
<text x="62.8" y="231.8">EN</text>
<text x="125" y="230.9">OUT</text>
<text x="142.4" y="230.9">IN</text>
<text x="157.7" y="230.9">OUT</text>
<text x="173.1" y="230.9">r</text>
<text x="177.8" y="230.9">f</text>
<text x="53.5" y="237">SHDN</text>
<text x="66.1" y="237">IN</text>
<text x="137.6" y="236.1">OUT</text>
</g>
<text font-size="1.8" x="135" y="114.9">J</text>
<g font-size="1.7">
<text x="54.8" y="49.9">J</text>
<text x="130.2" y="49.8">J</text>
<text x="64.3" y="114.7">J</text>
<text x="50.1" y="180.5">J</text>
<text x="178.2" y="216">OUT</text>
<text x="177.3" y="218.5">OUT</text>
</g>
</svg>
